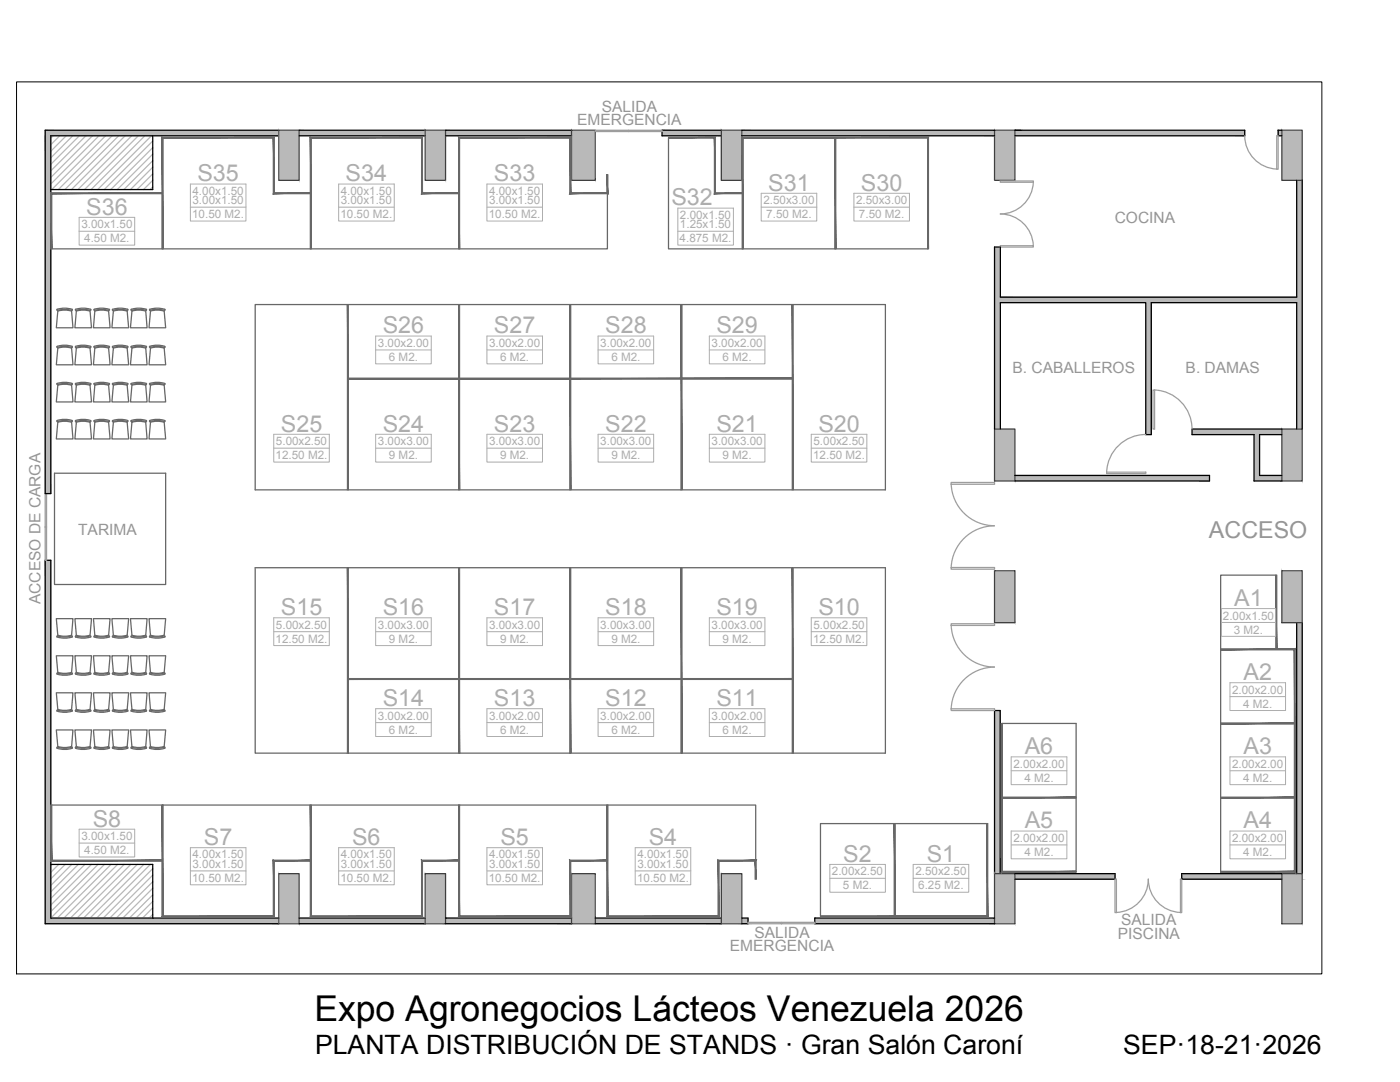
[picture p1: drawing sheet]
<svg xmlns="http://www.w3.org/2000/svg" width="279mm" height="216mm" viewBox="0 0 279 216" stroke-linecap="round" stroke-linejoin="round" font-family="sans-serif">
<!-- layer: Relleno Paredes -->
<g fill="#b9b9b9" stroke="#b9b9b9" stroke-width=".2">
<path d="M144 174.3l4 8.9v-8.9zM144 174.3l4 8.9h-4z"/>
<path d="M114.1 174.3l4.7 8.9v-8.9zM114.1 174.3l4.7 8.9h-4.7z"/>
<path d="M84.9 174.3l4 8.9v-8.9zM84.9 174.3l4 8.9h-4z"/>
<path d="M9 111.8l1.1 71.4v-71.4zM9 111.8l1.1 71.4h-1.1z"/>
<path d="M148 183.2l1.3 .8v-.8zM148 183.2l1.3 .8h-1.3z"/>
<path d="M144 183.2l4 .8v-.8zM144 183.2l4 .8h-4z"/>
<path d="M118.8 183.2l25.2 .8v-.8zM118.8 183.2l25.2 .8h-25.2z"/>
<path d="M114.1 183.2l4.7 .8v-.8zM114.1 183.2l4.7 .8h-4.7z"/>
<path d="M88.9 183.2l25.2 .8v-.8zM88.9 183.2l25.2 .8h-25.2z"/>
<path d="M84.9 183.2l4 .8v-.8zM84.9 183.2l4 .8h-4z"/>
<path d="M59.7 183.2l25.2 .8v-.8zM59.7 183.2l25.2 .8h-25.2z"/>
<path d="M162.6 183.2l35.9 1.1v-1.1zM162.6 183.2l35.9 1.1h-35.9z"/>
<path d="M148 184l1.3 .3v-.3zM148 184l1.3 .3h-1.3z"/>
<path d="M144 184l4 .3v-.3zM144 184l4 .3h-4z"/>
<path d="M118.8 184l25.2 .3v-.3zM118.8 184l25.2 .3h-25.2z"/>
<path d="M114.1 184l4.7 .3v-.3zM114.1 184l4.7 .3h-4.7z"/>
<path d="M88.9 184l25.2 .3v-.3zM88.9 184l25.2 .3h-25.2z"/>
<path d="M84.9 184l4 .3v-.3zM84.9 184l4 .3h-4z"/>
<path d="M59.7 184l25.2 .3v-.3zM59.7 184l25.2 .3h-25.2z"/>
<path d="M55.6 174.3l4.1 10v-10zM55.6 174.3l4.1 10h-4.1z"/>
<path d="M9 183.2l46.6 1.1v-1.1zM9 183.2l46.6 1.1h-46.6z"/>
<path d="M198.5 141.8l1.1 32.5v-32.5zM198.5 141.8l1.1 32.5h-1.1z"/>
<path d="M255.8 113.9l4.1 10.3v-10.3zM255.8 113.9l4.1 10.3h-4.1z"/>
<path d="M198.5 113.9l4 10.3v-10.3zM198.5 113.9l4 10.3h-4z"/>
<path d="M258.8 124.2l1.1 50.1v-50.1zM258.8 124.2l1.1 50.1h-1.1z"/>
<path d="M255.8 174.3l4.1 1.1v-1.1zM255.8 174.3l4.1 1.1h-4.1z"/>
<path d="M235.8 174.3l20 1.1v-1.1zM235.8 174.3l20 1.1h-20z"/>
<path d="M202.5 174.3l20 1.1v-1.1zM202.5 174.3l20 1.1h-20z"/>
<path d="M255.8 175.4l4.1 8.9v-8.9zM255.8 175.4l4.1 8.9h-4.1z"/>
<path d="M198.5 174.3l4 10v-10zM198.5 174.3l4 10h-4z"/>
<path d="M237.9 85.6l17.9 1.1v-1.1zM237.9 85.6l17.9 1.1h-17.9z"/>
<path d="M250.3 86.7l1.1 8.2v-8.2zM250.3 86.7l1.1 8.2h-1.1z"/>
<path d="M250.3 94.9l5.5 1.1v-1.1zM250.3 94.9l5.5 1.1h-5.5z"/>
<path d="M202.5 94.9l38.9 1.1v-1.1zM202.5 94.9l38.9 1.1h-38.9z"/>
<path d="M255.1 26l.7 1.1v-1.1zM255.1 26l.7 1.1h-.7z"/>
<path d="M202.5 26l45.9 1.1v-1.1zM202.5 26l45.9 1.1h-45.9z"/>
<path d="M258.8 36l1.1 23.3v-23.3zM258.8 36l1.1 23.3h-1.1z"/>
<path d="M198.5 49.3l1.1 10v-10zM198.5 49.3l1.1 10h-1.1z"/>
<path d="M198.5 59.3l61.4 1.1v-1.1zM198.5 59.3l61.4 1.1h-61.4z"/>
<path d="M258.8 60.4l1.1 25.2v-25.2zM258.8 60.4l1.1 25.2h-1.1z"/>
<path d="M198.5 60.4l1.1 25.2v-25.2zM198.5 60.4l1.1 25.2h-1.1z"/>
<path d="M228.7 60.4l1.1 26.3v-26.3zM228.7 60.4l1.1 26.3h-1.1z"/>
<path d="M255.8 26l4.1 10v-10zM255.8 26l4.1 10h-4.1z"/>
<path d="M255.8 85.6l4.1 10.4v-10.4zM255.8 85.6l4.1 10.4h-4.1z"/>
<path d="M198.5 85.6l4 10.4v-10.4zM198.5 85.6l4 10.4h-4z"/>
<path d="M59.7 26l25.2 1.1v-1.1zM59.7 26l25.2 1.1h-25.2z"/>
<path d="M9 26l46.6 1.1v-1.1zM9 26l46.6 1.1h-46.6z"/>
<path d="M9 27.1l1.1 71.4v-71.4zM9 27.1l1.1 71.4h-1.1z"/>
<path d="M198.5 26l4 10v-10zM198.5 26l4 10h-4z"/>
<path d="M144 26l4 10v-10zM144 26l4 10h-4z"/>
<path d="M114.1 26l4.7 10v-10zM114.1 26l4.7 10h-4.7z"/>
<path d="M84.9 26l4 10v-10zM84.9 26l4 10h-4z"/>
<path d="M55.6 26l4.1 10v-10zM55.6 26l4.1 10h-4.1z"/>
<path d="M132.1 26l11.9 .2v-.2zM132.1 26l11.9 .2h-11.9z"/>
<path d="M148 26l50.5 1.1v-1.1zM148 26l50.5 1.1h-50.5z"/>
<path d="M132.1 26.2l11.9 .9v-.9zM132.1 26.2l11.9 .9h-11.9z"/>
<path d="M88.9 26l25.2 1.1v-1.1zM88.9 26l25.2 1.1h-25.2z"/>
</g>
<g fill="none" stroke="#b9b9b9" stroke-width=".25">
<path d="M10.6 27.1l-.5 .5M11.9 27.1l-1.8 1.8M13.2 27.1l-3.1 3.1M14.5 27.1l-4.4 4.4M15.8 27.1l-5.7 5.7M17.1 27.1l-7 7M18.5 27.1l-8.4 8.3M19.7 27.1l-9.6 9.6M21.1 27.1l-10.8 10.7M22.4 27.1l-10.8 10.7M23.7 27.1l-10.7 10.7M25 27.1l-10.7 10.7"/>
<path d="M26.3 27.1l-10.7 10.7M27.6 27.1l-10.7 10.7M28.9 27.1l-10.7 10.7M30.2 27.1l-10.7 10.7M30.5 28.2l-9.7 9.6M30.5 29.5l-8.4 8.3M30.5 30.8l-7.1 7M30.5 32.1l-5.8 5.7M30.5 33.4l-4.5 4.4M30.5 34.7l-3.2 3.1M30.5 36l-1.9 1.8M30.5 37.3l-.5 .5"/>
<path d="M10.4 172.5l-.3 .2M11.7 172.5l-1.6 1.6M13 172.5l-2.9 2.9M14.3 172.5l-4.2 4.2M15.6 172.5l-5.5 5.5M16.9 172.5l-6.8 6.8M18.2 172.5l-8.1 8.1M19.6 172.5l-9.5 9.4M20.8 172.5l-10.7 10.7M22.2 172.5l-10.8 10.7M23.5 172.5l-10.8 10.7M24.8 172.5l-10.7 10.7"/>
<path d="M26.1 172.5l-10.7 10.7M27.4 172.5l-10.7 10.7M28.7 172.5l-10.7 10.7M30 172.5l-10.7 10.7M30.5 173.3l-9.9 9.9M30.5 174.6l-8.6 8.6M30.5 175.9l-7.3 7.3M30.5 177.2l-6 6M30.5 178.6l-4.7 4.6M30.5 179.9l-3.4 3.3M30.5 181.2l-2.1 2M30.5 182.5l-.8 .7"/>
</g>
<!-- layer: Paredes -->
<g fill="none" stroke="#000" stroke-width=".25">
<path d="M30.5 27.1v10.7h-20.4M55.6 26h-46.6v72.5h1.1v-71.4h45.5M59.7 27.1h25.2M59.7 26h25.2M88.9 27.1h25.2M88.9 26h25.2M144 26h-11.9v1.1h11.9M148 27.1h50.5M148 26h50.5M202.5 26h45.9v1.1h-45.9M255.8 26h-.7v1.1h.7M258.8 36v23.3h-59.2v-10h-1.1v36.3"/>
<path d="M259.9 36v49.6M199.6 85.6v-25.2h29.1v26.3h1.1v-26.3h29v25.2M202.5 94.9h38.9v1.1h-38.9M255.8 85.6h-17.9v1.1h12.4v9.3h5.5M255.8 86.7h-4.4v8.2h4.4M258.8 124.2v50.1M259.9 124.2v50.1M10.1 172.5h20.4v10.7M198.5 174.3v-32.5h1.1v32.5M202.5 174.3h20v1.1h-20M255.8 174.3h-20v1.1h20M55.6 183.2h-45.5v-71.4h-1.1v72.5h46.6"/>
<path d="M59.7 183.2h25.2M59.7 184.3h25.2M88.9 183.2h25.2M88.9 184.3h25.2M118.8 183.2h25.2M118.8 184.3h25.2M148 183.2h1.3v1.1h-1.3M198.5 183.2h-35.9v1.1h35.9"/>
</g>
<!-- layer: Columnas -->
<g fill="none" stroke="#4c4c4c" stroke-width=".25">
<path d="M55.6 26h4.1v10h-4.1zM84.9 26h4v10h-4zM114.1 26h4.7v10h-4.7zM144 26h4v10h-4zM198.5 26h4v10h-4zM255.8 26h4.1v10h-4.1zM198.5 85.6h4v10.4h-4zM255.8 85.6h4.1v10.4h-4.1zM198.5 113.9h4v10.3h-4zM255.8 113.9h4.1v10.3h-4.1zM55.6 174.3h4.1v10h-4.1zM84.9 174.3h4v10h-4z"/>
<path d="M114.1 174.3h4.7v10h-4.7zM144 174.3h4v10h-4zM198.5 174.3h4v10h-4zM255.8 174.3h4.1v10h-4.1z"/>
</g>
<!-- layer: Puertas -->
<g fill="none" stroke="#9f9f9f" stroke-width=".25">
<path d="M118.8 26h6.7v.2h-6.7zM125.5 26h6.6v.2h-6.6zM199.6 36.1h6.6v.3h-6.6zM206.2 36.4a6.6 6.6 0 0 1-6.6 6.3 6.6 6.6 0 0 1 6.6 6.3M248.4 27.1a6.7 6.7 0 0 0 6.4 6.6M254.8 27.1h.3v6.7h-.3zM199.6 49h6.6v.3h-6.6zM230.1 77.8h.3v7.8h-.3zM230.4 77.8a7.8 7.8 0 0 1 7.5 7.8M9 98.5h.3v6.7h-.3zM189.8 96.3h8.7v.3h-8.7zM189.8 96.6a8.6 8.6 0 0 0 8.7 8.3 8.7 8.7 0 0 0-8.7 8.3"/>
<path d="M220.9 94.2h7.8v.3h-7.8zM228.7 86.7a7.8 7.8 0 0 0-7.8 7.5M9 105.2h.3v6.6h-.3zM189.8 113.2h8.7v.4h-8.7zM189.8 124.5h8.7v.3h-8.7zM189.8 124.8a8.7 8.7 0 0 0 8.7 8.3 8.6 8.6 0 0 0-8.7 8.3M189.8 141.4h8.7v.4h-8.7zM222.5 175.4h.3v6.7h-.3zM235.6 175.4h.2v6.7h-.2zM149.3 184h6.7v.3h-6.7zM156 184h6.6v.3h-6.6zM222.8 182.1a6.7 6.7 0 0 0 6.4-6.7 6.7 6.7 0 0 0 6.4 6.7"/>
</g>
<!-- layer: Stands -->
<g fill="none" stroke="#676767" stroke-width=".25">
<path d="M32.4 27.5h22.2v11.1h7.4v11.1h-29.6zM62 27.5h22.2v11.1h7.4v11.1h-29.6zM91.6 27.5h22.2v11.1h7.4v11.1h-29.6zM133.4 27.5v22.2h33.3v-22.2M10.2 49.7h22.2M166.7 49.7h18.5M11.3 76.6a4 4 0 0 1 3.2 0l-.1 .1a5.8 5.8 0 0 0-3 0zM11.3 61.8a4 4 0 0 1 3.2 .1h-.1a5.8 5.8 0 0 0-3 0zM11.5 69.3l-.2-.1a4.2 4.2 0 0 1 3.1 0l-.1 .1M11.5 69.3l1.4-.2 1.4 .2M11.5 76.9l1.4-.2 1.4 .2 .3 3.3h-3.4zM11.5 69.5l1.4-.2 1.4 .2 .3 3.3h-3.4z"/>
<path d="M11.5 62.1l1.4-.2 1.4 .2 .3 3.3h-3.4zM15 76.6a4 4 0 0 1 3.2 0l-.1 .1a5.8 5.8 0 0 0-3 0zM15 61.8a4 4 0 0 1 3.2 .1h-.1a5.8 5.8 0 0 0-3 0zM15.2 69.3l1.4-.2 1.4 .2M15.2 69.3l-.2-.1a4.2 4.2 0 0 1 3.1 0l-.1 .1M15.2 76.9l1.4-.2 1.4 .2 .3 3.3h-3.4zM15.2 69.5l1.4-.2 1.4 .2 .3 3.3h-3.4zM15.2 62.1l1.4-.2 1.4 .2 .3 3.3h-3.4zM18.9 69.3l1.4-.2 1.4 .2M18.9 76.9l1.4-.2 1.4 .2 .3 3.3h-3.4zM18.9 69.5l1.4-.2 1.4 .2 .3 3.3h-3.4zM18.9 62.1l1.4-.2 1.4 .2 .3 3.3h-3.4z"/>
<path d="M21.8 69.1l-1-.2h-1l-1 .2-.1 .2h.2M21.8 76.5v.2a5.8 5.8 0 0 0-3 0l-.1-.1a3.8 3.8 0 0 1 3.1-.1M21.8 69.1l.1 .2h-.2M21.8 61.7v.2a5.8 5.8 0 0 0-3 0h-.1a3.8 3.8 0 0 1 3.1-.2M22.6 69.3l1.4-.2 1.4 .2M22.6 76.9l1.4-.2 1.4 .2M22.6 69.5l1.4-.2 1.4 .2M22.6 62.1l1.4-.2 1.4 .2M22.6 76.9l-.3 3.3h3.4l-.3-3.3M22.6 69.5l-.3 3.3h3.4l-.3-3.3M22.6 62.1l-.3 3.3h3.4l-.3-3.3M25.5 76.5v.2a5.8 5.8 0 0 0-3 0v-.2l1-.2h1l1 .2"/>
<path d="M25.5 69.1v.2h-.1M25.5 61.7v.2a5.8 5.8 0 0 0-3 0v-.2l1-.2h1l1 .2M25.5 69.1l-1-.2h-1l-1 .2-.1 .2h.2M26.3 69.3l-.2-.1a4.2 4.2 0 0 1 3.1 0l-.1 .1M26.3 69.3l1.4-.2 1.4 .2M26.3 76.9l1.4-.2 1.4 .2 .3 3.3h-3.4zM26.3 69.5l1.4-.2 1.4 .2 .3 3.3h-3.4zM26.3 62.1l1.4-.2 1.4 .2 .3 3.3h-3.4zM29.1 76.7l.1-.1a3.5 3.5 0 0 0-3.1 0l1.6-.1 1.4 .2M29.1 61.9h.1a3.5 3.5 0 0 0-3.1 0l1.6-.2 1.4 .2M30 69.3l1.4-.2 1.4 .2M30 69.3l-.2-.1a4.2 4.2 0 0 1 3.1 0l-.1 .1"/>
<path d="M30 76.9l1.4-.2 1.4 .2M30 69.5l1.4-.2 1.4 .2M30 62.1l1.4-.2 1.4 .2M30 76.9l-.3 3.3h3.4l-.3-3.3M30 69.5l-.3 3.3h3.4l-.3-3.3M30 62.1l-.3 3.3h3.4l-.3-3.3M32.8 76.7l.2-.1a3.5 3.5 0 0 0-3.2 0l1.6-.1 1.4 .2M32.8 61.9h.2a3.5 3.5 0 0 0-3.2 0l1.6-.2 1.4 .2M50.9 60.8h125.8v36.9h-125.8zM10.9 94.4h22.2v22.2h-22.2zM11.3 84a4.2 4.2 0 0 1 3.1 0l.1 .1a8.1 8.1 0 0 0-3.2 0zM11.5 84.3l1.4-.2 1.4 .2 .3 3.3h-3.4z"/>
<path d="M15 84a4.2 4.2 0 0 1 3.1 0l.1 .1a8.1 8.1 0 0 0-3.2 0zM15.2 84.3l1.4-.2 1.4 .2 .3 3.3h-3.4zM18.9 84.3l1.4-.2 1.4 .2 .3 3.3h-3.4zM21.8 83.9a3.6 3.6 0 0 0-3.1 .2 8.1 8.1 0 0 1 3.2 0l-.1-.2M22.6 84.3l1.4-.2 1.4 .2M22.6 84.3l-.3 3.3h3.4l-.3-3.3M25.5 83.9a3.7 3.7 0 0 0-3.1 .2 8.1 8.1 0 0 1 3.1 0v-.2M26.3 84.3l1.4-.2 1.4 .2 .3 3.3h-3.4zM29.1 84.1a7 7 0 0 0-3 0 3.5 3.5 0 0 1 3.1-.1l-.1 .1M30 84.3l1.4-.2 1.4 .2M30 84.3l-.3 3.3h3.4l-.3-3.3M32.8 84.1a6.8 6.8 0 0 0-3 0 3.5 3.5 0 0 1 3.1-.1l-.1 .1"/>
<path d="M50.9 113.3h125.8v37h-125.8zM254.7 114.8h-11.1v59.2M11.2 130.9h3.4l-.3 3.3-1.4 .2-1.4-.2zM11.2 138.2h3.4l-.3 3.4-1.4 .2-1.4-.2zM11.4 126.9a5.8 5.8 0 0 0 3 0l.1 .1a3.5 3.5 0 0 1-3.2 0zM11.5 134.3l-.2 .2a4.2 4.2 0 0 0 3.1 0l-.1-.2M11.5 134.3l1.4 .2 1.4-.2M11.5 126.7l1.4 .3 1.4-.3M11.5 126.8l-.3-3.4h3.4l-.3 3.4M14.9 130.9h3.4l-.3 3.3-1.4 .2-1.4-.2zM14.9 138.2h3.4l-.3 3.4-1.4 .2-1.4-.2zM15.1 126.9a5.8 5.8 0 0 0 3 0v.2a4 4 0 0 1-3.1-.1z"/>
<path d="M15.2 134.3l1.4 .2 1.4-.2M15.2 134.3l-.2 .2a4.2 4.2 0 0 0 3.1 0l-.1-.2M15.2 126.7l1.4 .3 1.4-.3M15.2 126.8l-.3-3.4h3.4l-.3 3.4M18.6 130.9h3.4l-.3 3.3-1.4 .2-1.4-.2zM18.6 138.2h3.4l-.3 3.4-1.4 .2-1.4-.2zM18.9 134.3l1.4 .2 1.4-.2M18.9 134.3l-.2 .1 .1 .1 1 .2h1l1-.2M18.9 126.7l1.4 .3 1.4-.3M18.9 126.8l-.3-3.4h3.4l-.3 3.4M21.7 134.3l.2 .1-.1 .1M21.8 127.1a3.8 3.8 0 0 1-3.1-.1l.1-.1a5.8 5.8 0 0 0 3 0v.2"/>
<path d="M22.6 134.3l-.2 .1 .1 .1 1 .2h1l1-.2M22.6 134.3l1.4 .2 1.4-.2M22.6 126.7l1.4 .3 1.4-.3M22.6 134.2l1.4 .2 1.4-.2M22.6 126.8l-.3-3.4h3.4l-.3 3.4M22.6 134.2l-.3-3.3h3.4l-.3 3.3M25.4 134.3l.1 .1v.1M25.5 127.1l-1 .2h-1l-1-.2v-.2a5.8 5.8 0 0 0 3 0v.2M26 130.9h3.4l-.3 3.3-1.4 .2-1.4-.2zM26 138.2h3.4l-.3 3.4-1.4 .2-1.4-.2zM26.3 134.3l-.2 .2a4.2 4.2 0 0 0 3.1 0l-.1-.2M26.3 134.3l1.4 .2 1.4-.2"/>
<path d="M26.3 126.7l1.4 .3 1.4-.3M26.3 126.8l-.3-3.4h3.4l-.3 3.4M29.1 126.9l-1.4 .2-1.4-.2-.2 .2a4 4 0 0 0 3.1-.1l-.1-.1M30 134.3l1.4 .2 1.4-.2M30 134.3l-.2 .2a4.2 4.2 0 0 0 3.1 0l-.1-.2M30 126.7l1.4 .3 1.4-.3M30 134.2l1.4 .2 1.4-.2M30 126.8l-.3-3.4h3.4l-.3 3.4M30 134.2l-.3-3.3h3.4l-.3 3.3M32.8 126.9l-1.4 .2-1.6-.1a3.5 3.5 0 0 0 3.2 0l-.2-.1M11.4 141.7a5.8 5.8 0 0 0 3 0l.1 .1a3.5 3.5 0 0 1-3.2 0zM11.4 149.3l-.1-.1a8.1 8.1 0 0 0 3.2 0l-.1 .1"/>
<path d="M11.4 149.3l1.5 .2 1.5-.2M11.5 149l1.4 .2 1.4-.2M11.5 149l-.3-3.4h3.4l-.3 3.4M15.1 141.7a5.8 5.8 0 0 0 3 0v.2a4 4 0 0 1-3.1-.1zM15.1 149.3l1.5 .2 1.5-.2M15.1 149.3l-.1-.1a8.1 8.1 0 0 0 3.2 0l-.1 .1M15.2 149l1.4 .2 1.4-.2M15.2 149l-.3-3.4h3.4l-.3 3.4M18.8 149.3l1.5 .2 1.5-.2M18.8 149.3l-.1-.1a8.1 8.1 0 0 0 3.2 0l-.1 .1M18.9 149l1.4 .2 1.4-.2M18.9 149l-.3-3.4h3.4l-.3 3.4"/>
<path d="M21.8 141.9a3.8 3.8 0 0 1-3.1-.1l.1-.1a5.8 5.8 0 0 0 3 0v.2M22.5 149.3l-.1-.1a8.1 8.1 0 0 0 3.1 0v.1M22.5 149.3l1.5 .2 1.5-.2M22.6 141.5l1.4 .3 1.4-.3M22.6 149l1.4 .2 1.4-.2M22.6 141.6l-.3-3.4h3.4l-.3 3.4M22.6 149l-.3-3.4h3.4l-.3 3.4M25.5 141.9l-1 .2h-1l-1-.2v-.2a5.8 5.8 0 0 0 3 0v.2M26.2 149.3l1.5 .2 1.5-.2M26.3 149l1.4 .2 1.4-.2M26.3 149l-.3-3.4h3.4l-.3 3.4M29.1 149.1l.1 .1v.1"/>
<path d="M29.1 141.7l-1.4 .2-1.4-.2-.2 .2a4 4 0 0 0 3.1-.1l-.1-.1M29.1 149.1a7 7 0 0 1-3 .1l.1 .1M29.9 149.3l1.5 .2 1.5-.2M30 141.5l1.4 .3 1.4-.3M30 149l1.4 .2 1.4-.2M30 141.6l-.3-3.4h3.4l-.3 3.4M30 149l-.3-3.4h3.4l-.3 3.4M32.8 141.7l-1.4 .2-1.6-.1a3.5 3.5 0 0 0 3.2 0l-.2-.1M32.8 149.1a6.8 6.8 0 0 1-3 .1l.1 .1M32.8 149.1l.2 .1-.1 .1M200 144.4h14.8v29.6M10.2 160.6h22.2"/>
<path d="M32.4 160.6h29.6v11.1h-7.4v11.1h-22.2zM62 160.6h29.6v11.1h-7.4v11.1h-22.2zM91.6 160.6h29.6v11.1h-7.4v11.1h-22.2zM121.2 160.6h29.6v11.1h-7.4v11.1h-22.2zM163.7 164.3h33.3v18.5h-33.3z"/>
</g>
<g fill="#676767" stroke="#676767" stroke-width=".2">
<path d="M10.1 160.6l.3 11v-11zM10.1 160.6l.3 11-.3 .3zM10.4 171.6l-.3 .3 22.3-.3zM10.1 171.9l22.3-.3v.3z"/>
<path d="M178.4 164.3v18.5h.3zM178.4 164.3h.3v18.5z"/>
<path d="M243.6 144.5h14.8v-.2zM243.6 144.3h14.8l-14.8 .2z"/>
<path d="M243.6 173.8v.3l14.7-.3zM243.6 174.1l14.7-.3 .2 .3zM258.3 129.7v44.1l.2 .3zM258.5 129.5v44.6l-.2-44.4zM243.6 129.7h14.7l.2-.2zM243.6 129.5h14.9l-14.9 .2z"/>
<path d="M243.6 159.3h14.8v-.3zM243.6 159h14.8l-14.8 .3z"/>
<path d="M254.6 114.8v14.8h.2zM254.6 114.8h.2v14.8z"/>
<path d="M148.1 27.3v22.4h.2zM148.1 27.3l.2 .3v22.1zM148.1 27.3l.2 .3 37-.3zM148.3 27.6l37-.3-.2 .3zM185.3 27.3l-.2 .3 .2 22.1zM185.1 27.6l.2 22.1h-.2z"/>
<path d="M166.6 27.5v22.2h.2zM166.6 27.5h.2v22.2z"/>
<path d="M69.4 75.4v.3l88.8-.3zM69.4 75.7l88.8-.3v.3z"/>
<path d="M158.1 60.8l.2 36.9v-36.9zM158.1 60.8l.2 36.9h-.2z"/>
<path d="M142.6 38.7h5.6v-.2zM142.6 38.7l.2-.2h5.4zM142.6 27.6v11.1l.2-.2zM142.8 27.3v11.2l-.2-10.9zM133.4 27.6h9.2l.2-.3zM133.4 27.3h9.4l-9.4 .3z"/>
<path d="M199.9 144.4l.2 29.4v-29.4zM199.9 144.4l.2 29.4-.2 .3zM200.1 173.8l-.2 .3 14.9-.3zM199.9 174.1l14.9-.3v.3z"/>
<path d="M200 159v.3l14.8-.3zM200 159.3l14.8-.3v.3z"/>
<path d="M135.9 60.8l.2 36.9v-36.9zM135.9 60.8l.2 36.9h-.2z"/>
<path d="M113.7 60.8l.2 36.9v-36.9zM113.7 60.8l.2 36.9h-.2z"/>
<path d="M91.5 60.8l.2 36.9v-36.9zM91.5 60.8l.2 36.9h-.2z"/>
<path d="M69.3 60.8l.2 36.9v-36.9zM69.3 60.8l.2 36.9h-.2z"/>
<path d="M10.1 38.5v11.2h.3zM10.1 38.5l.3 .2v11zM10.1 38.5l.3 .2 22-.2zM10.4 38.7l22-.2v.2z"/>
<path d="M69.4 135.4v.2l88.8-.2zM69.4 135.6l88.8-.2v.2z"/>
<path d="M158.1 113.3v37h.2zM158.1 113.3h.2v37z"/>
<path d="M135.9 113.3v37h.2zM135.9 113.3h.2v37z"/>
<path d="M113.7 113.3v37h.2zM113.7 113.3h.2v37z"/>
<path d="M91.5 113.3v37h.2zM91.5 113.3h.2v37z"/>
<path d="M69.3 113.3v37h.2zM69.3 113.3h.2v37z"/>
<path d="M196.9 164.3l.2 18.6v-18.6zM196.9 164.3l.2 18.6-.2-.2zM163.7 182.9h33.4l-.2-.2zM163.7 182.7h33.2l-33.2 .2z"/>
<path d="M150.7 171.9v3.5h.2zM150.7 171.9l.2-.3v3.8zM143.5 171.9h7.2l.2-.3zM143.3 171.6h7.6l-7.4 .3zM143.3 171.6l.2 11.3v-11zM143.3 171.6l.2 11.3-.2-.2zM121.1 182.9h22.4l-.2-.2zM121.1 182.9l.2-.2h22zM121.1 160.6v22.3l.2-.2zM121.1 160.6h.2v22.1z"/>
<path d="M113.9 171.9h7.3v-.3zM113.7 171.6h7.5l-7.3 .3zM113.7 171.6l.2 11.3v-11zM113.7 171.6l.2 11.3-.2-.2zM91.5 182.9h22.4l-.2-.2zM91.5 182.9l.2-.2h22zM91.5 160.6v22.3l.2-.2zM91.5 160.6h.2v22.1z"/>
<path d="M84.3 171.9h7.3v-.3zM84.1 171.6h7.5l-7.3 .3zM84.1 171.6l.2 11.3v-11zM84.1 171.6l.2 11.3-.2-.2zM61.9 182.9h22.4l-.2-.2zM61.9 182.9l.2-.2h22zM61.9 160.6v22.3l.2-.2zM61.9 160.6h.2v22.1z"/>
<path d="M54.7 171.9h7.3v-.3zM54.5 171.6h7.5l-7.3 .3zM54.5 171.6l.2 11.3v-11zM54.5 171.6l.2 11.3-.2-.2zM32.3 182.9h22.4l-.2-.2zM32.3 182.9l.3-.2h21.9zM32.3 160.6v22.3l.3-.2zM32.3 160.6h.3v22.1z"/>
<path d="M121.1 34.9l.2 3.8v-3.8zM121.1 34.9l.2 3.8-.2-.2zM113.7 38.7h7.6l-.2-.2zM113.7 38.7l.2-.2h7.2zM113.7 27.6v11.1l.2-.2zM113.9 27.3v11.2l-.2-10.9zM91.7 27.6h22l.2-.3zM91.5 27.3h22.4l-22.2 .3zM91.5 27.3l.2 22.4v-22.1zM91.5 27.3l.2 22.4h-.2z"/>
<path d="M84.1 38.7h7.5v-.2zM84.1 38.7l.2-.2h7.3zM84.1 27.6v11.1l.2-.2zM84.3 27.3v11.2l-.2-10.9zM62.1 27.6h22l.2-.3zM61.9 27.3h22.4l-22.2 .3zM61.9 27.3l.2 22.4v-22.1zM61.9 27.3l.2 22.4h-.2z"/>
<path d="M54.5 38.7h7.5v-.2zM54.5 38.7l.2-.2h7.3zM54.5 27.6v11.1l.2-.2zM54.7 27.3v11.2l-.2-10.9zM32.6 27.6h21.9l.2-.3zM32.3 27.3h22.4l-22.1 .3zM32.3 27.3l.3 22.4v-22.1zM32.3 27.3l.3 22.4h-.3z"/>
</g>
<!-- layer: Stand Numero -->
<g fill="none" stroke="#adadad" stroke-width=".2">
<path d="M38 36.7h11.1v7.4h-11.1zM67.6 36.7h11.1v7.4h-11.1zM97.2 36.7h11.1v7.4h-11.1zM151.9 38.6h11.1v5.5h-11.1zM170.4 38.6h11.1v5.5h-11.1zM15.8 43.4h11.1v5.5h-11.1zM15.8 46.1h11.1M38 41.3h11.1M67.6 41.3h11.1M97.2 41.3h11.1M135.3 41.5h11.1v7.4h-11.1zM135.3 46.1h11.1"/>
<path d="M151.9 41.3h11.1M170.4 41.3h11.1M75 67.1h11.1v5.5h-11.1zM75 69.8h11.1M97.2 67.1h11.1v5.5h-11.1zM97.2 69.8h11.1M119.4 67.1h11.1v5.5h-11.1zM119.4 69.8h11.1M141.6 67.1h11.1v5.5h-11.1zM141.6 69.8h11.1M54.6 86.7h11.1v5.5h-11.1zM54.6 89.4h11.1"/>
<path d="M75 86.7h11.1v5.5h-11.1zM75 89.4h11.1M97.2 86.7h11.1v5.5h-11.1zM97.2 89.4h11.1M119.4 86.7h11.1v5.5h-11.1zM119.4 89.4h11.1M141.6 86.7h11.1v5.5h-11.1zM141.6 89.4h11.1M161.9 86.7h11.1v5.5h-11.1zM161.9 89.4h11.1M54.6 123.3h11.1v5.5h-11.1zM54.6 126h11.1"/>
<path d="M75 123.3h11.1v5.5h-11.1zM75 126h11.1M97.2 123.3h11.1v5.5h-11.1zM97.2 126h11.1M119.4 123.3h11.1v5.5h-11.1zM119.4 126h11.1M141.6 123.3h11.1v5.5h-11.1zM141.6 126h11.1M161.9 123.3h11.1v5.5h-11.1zM161.9 126h11.1M243.8 121.4h10.8v5.6h-10.8zM243.8 124.2h10.8"/>
<path d="M245.5 136.2h11.1v5.6h-11.1zM245.5 139h11.1M75 141.4h11.1v5.6h-11.1zM75 144.2h11.1M97.2 141.4h11.1v5.6h-11.1zM97.2 144.2h11.1M119.4 141.4h11.1v5.6h-11.1zM119.4 144.2h11.1M141.6 141.4h11.1v5.6h-11.1zM141.6 144.2h11.1M201.8 151h11.1v5.6h-11.1zM201.8 153.8h11.1"/>
<path d="M245.5 151h11.1v5.6h-11.1zM245.5 153.8h11.1M15.8 165.5h11.1v5.5h-11.1zM15.8 168.2h11.1M38 169.1h11.1v7.5h-11.1zM38 173.8h11.1M67.6 169.1h11.1v7.5h-11.1zM67.6 173.8h11.1M97.2 169.1h11.1v7.5h-11.1zM97.2 173.8h11.1M126.8 169.1h11.1v7.5h-11.1zM126.8 173.8h11.1"/>
<path d="M165.6 172.5h11.1v5.5h-11.1zM165.6 175.3h11.1M182.2 172.5h11.1v5.5h-11.1zM182.2 175.3h11.1M201.8 165.8h11.1v5.6h-11.1zM201.8 168.6h11.1M245.5 165.8h11.1v5.6h-11.1zM245.5 168.6h11.1"/>
</g>
<!-- layer: 0 -->
<path d="M3.3 16.3h260.5v178h-260.5z" fill="none" stroke="#000" stroke-width=".2"/>
<text font-size="7.1" x="62.7" y="203.8">Expo Agronegocios Lácteos Venezuela 2026</text>
<g font-size="5.3">
<text x="62.9" y="210.4">PLANTA DISTRIBUCIÓN DE STANDS · Gran Salón Caroní</text>
<text x="224.2" y="210.4">SEP·18-21·2026</text>
</g>
<g font-size="4.7" fill="#adadad">
<text x="39.4" y="36.2">S35</text>
<text x="69" y="36.2">S34</text>
<text x="98.6" y="36.2">S33</text>
<text x="134" y="41">S32</text>
<text x="153.3" y="38">S31</text>
<text x="171.8" y="38">S30</text>
<text x="17.2" y="42.8">S36</text>
<text x="76.4" y="66.5">S26</text>
<text x="98.6" y="66.5">S27</text>
<text x="120.8" y="66.5">S28</text>
<text x="143" y="66.5">S29</text>
<text x="56" y="86.1">S25</text>
<text x="76.4" y="86.1">S24</text>
<text x="98.6" y="86.1">S23</text>
<text x="120.8" y="86.1">S22</text>
<text x="143" y="86.1">S21</text>
<text x="163.3" y="86.1">S20</text>
<text x="56" y="122.7">S15</text>
<text x="76.4" y="122.7">S16</text>
<text x="98.6" y="122.7">S17</text>
<text x="120.8" y="122.7">S18</text>
<text x="143" y="122.7">S19</text>
<text x="163.3" y="122.7">S10</text>
<text x="246.3" y="120.9">A1</text>
<text x="248.2" y="135.7">A2</text>
<text x="76.4" y="140.9">S14</text>
<text x="98.6" y="140.9">S13</text>
<text x="120.8" y="140.9">S12</text>
<text x="143" y="140.9">S11</text>
<text x="204.5" y="150.5">A6</text>
<text x="248.2" y="150.5">A3</text>
<text x="18.5" y="164.9">S8</text>
<text x="204.5" y="165.3">A5</text>
<text x="248.2" y="165.3">A4</text>
<text x="40.7" y="168.6">S7</text>
<text x="70.3" y="168.6">S6</text>
<text x="99.9" y="168.6">S5</text>
<text x="129.5" y="168.6">S4</text>
<text x="168.3" y="172">S2</text>
<text x="185" y="172">S1</text>
</g>
<text font-size="4.7" fill="#959595" x="241.3" y="107.3">ACCESO</text>
<g font-size="3.1" fill="#959595">
<text x="120.1" y="22.4">SALIDA</text>
<text x="115.2" y="25">EMERGENCIA</text>
<text x="222.5" y="44.5">COCINA</text>
<text x="202.1" y="74.4">B. CABALLEROS</text>
<text x="236.6" y="74.4">B. DAMAS</text>
<text x="15.6" y="106.7">TARIMA</text>
<text x="8.1" y="120.6" transform="rotate(-90 8.1 120.6)">ACCESO DE CARGA</text>
<text x="223.8" y="184.6">SALIDA</text>
<text x="145.7" y="189.8">EMERGENCIA</text>
<text x="150.6" y="187.1">SALIDA</text>
<text x="223.1" y="187.3">PISCINA</text>
</g>
<g font-size="2.3" fill="#adadad">
<text x="38.4" y="40.8">3.00x1.50</text>
<text x="38.4" y="38.8">4.00x1.50</text>
<text x="68" y="40.8">3.00x1.50</text>
<text x="68" y="38.8">4.00x1.50</text>
<text x="97.6" y="40.8">3.00x1.50</text>
<text x="97.6" y="38.8">4.00x1.50</text>
<text x="152.4" y="40.8">2.50x3.00</text>
<text x="170.9" y="40.8">2.50x3.00</text>
<text x="16.2" y="45.6">3.00x1.50</text>
<text x="38.4" y="43.5">10.50 M2.</text>
<text x="67.9" y="43.5">10.50 M2.</text>
<text x="97.5" y="43.5">10.50 M2.</text>
<text x="135.7" y="45.6">1.25x1.50</text>
<text x="135.7" y="43.6">2.00x1.50</text>
<text x="152.9" y="43.5">7.50 M2.</text>
<text x="171.4" y="43.5">7.50 M2.</text>
<text x="16.8" y="48.4">4.50 M2.</text>
<text x="135.6" y="48.4">4.875 M2.</text>
<text x="75.4" y="69.3">3.00x2.00</text>
<text x="97.6" y="69.3">3.00x2.00</text>
<text x="119.8" y="69.3">3.00x2.00</text>
<text x="142" y="69.3">3.00x2.00</text>
<text x="77.6" y="72">6 M2.</text>
<text x="99.8" y="72">6 M2.</text>
<text x="122" y="72">6 M2.</text>
<text x="144.2" y="72">6 M2.</text>
<text x="55.1" y="88.9">5.00x2.50</text>
<text x="75.4" y="88.9">3.00x3.00</text>
<text x="97.6" y="88.9">3.00x3.00</text>
<text x="119.8" y="88.9">3.00x3.00</text>
<text x="142" y="88.9">3.00x3.00</text>
<text x="162.3" y="88.9">5.00x2.50</text>
<text x="55" y="91.6">12.50 M2.</text>
<text x="77.6" y="91.6">9 M2.</text>
<text x="99.8" y="91.6">9 M2.</text>
<text x="122" y="91.6">9 M2.</text>
<text x="144.2" y="91.6">9 M2.</text>
<text x="162.3" y="91.6">12.50 M2.</text>
<text x="55.1" y="125.5">5.00x2.50</text>
<text x="75.4" y="125.5">3.00x3.00</text>
<text x="97.6" y="125.5">3.00x3.00</text>
<text x="119.8" y="125.5">3.00x3.00</text>
<text x="142" y="125.5">3.00x3.00</text>
<text x="162.3" y="125.5">5.00x2.50</text>
<text x="244.1" y="123.6">2.00x1.50</text>
<text x="55" y="128.3">12.50 M2.</text>
<text x="77.6" y="128.3">9 M2.</text>
<text x="99.8" y="128.3">9 M2.</text>
<text x="122" y="128.3">9 M2.</text>
<text x="144.2" y="128.3">9 M2.</text>
<text x="162.3" y="128.3">12.50 M2.</text>
<text x="246.3" y="126.4">3 M2.</text>
<text x="75.4" y="143.6">3.00x2.00</text>
<text x="97.6" y="143.6">3.00x2.00</text>
<text x="119.8" y="143.6">3.00x2.00</text>
<text x="142" y="143.6">3.00x2.00</text>
<text x="245.9" y="138.4">2.00x2.00</text>
<text x="248.1" y="141.2">4 M2.</text>
<text x="77.6" y="146.4">6 M2.</text>
<text x="99.8" y="146.4">6 M2.</text>
<text x="122" y="146.4">6 M2.</text>
<text x="144.2" y="146.4">6 M2.</text>
<text x="202.2" y="153.2">2.00x2.00</text>
<text x="245.9" y="153.2">2.00x2.00</text>
<text x="204.4" y="156">4 M2.</text>
<text x="248.1" y="156">4 M2.</text>
<text x="16.2" y="167.7">3.00x1.50</text>
<text x="16.8" y="170.4">4.50 M2.</text>
<text x="38.4" y="173.2">3.00x1.50</text>
<text x="38.4" y="171.3">4.00x1.50</text>
<text x="68" y="173.2">3.00x1.50</text>
<text x="68" y="171.3">4.00x1.50</text>
<text x="97.6" y="173.2">3.00x1.50</text>
<text x="97.6" y="171.3">4.00x1.50</text>
<text x="127.2" y="173.2">3.00x1.50</text>
<text x="127.2" y="171.3">4.00x1.50</text>
<text x="202.2" y="168">2.00x2.00</text>
<text x="204.4" y="170.8">4 M2.</text>
<text x="245.9" y="168">2.00x2.00</text>
<text x="248.1" y="170.8">4 M2.</text>
<text x="38.4" y="176">10.50 M2.</text>
<text x="67.9" y="176">10.50 M2.</text>
<text x="97.5" y="176">10.50 M2.</text>
<text x="127.1" y="176">10.50 M2.</text>
<text x="166" y="174.7">2.00x2.50</text>
<text x="168.2" y="177.5">5 M2.</text>
<text x="182.7" y="174.7">2.50x2.50</text>
<text x="183.3" y="177.5">6.25 M2.</text>
</g>
</svg>
